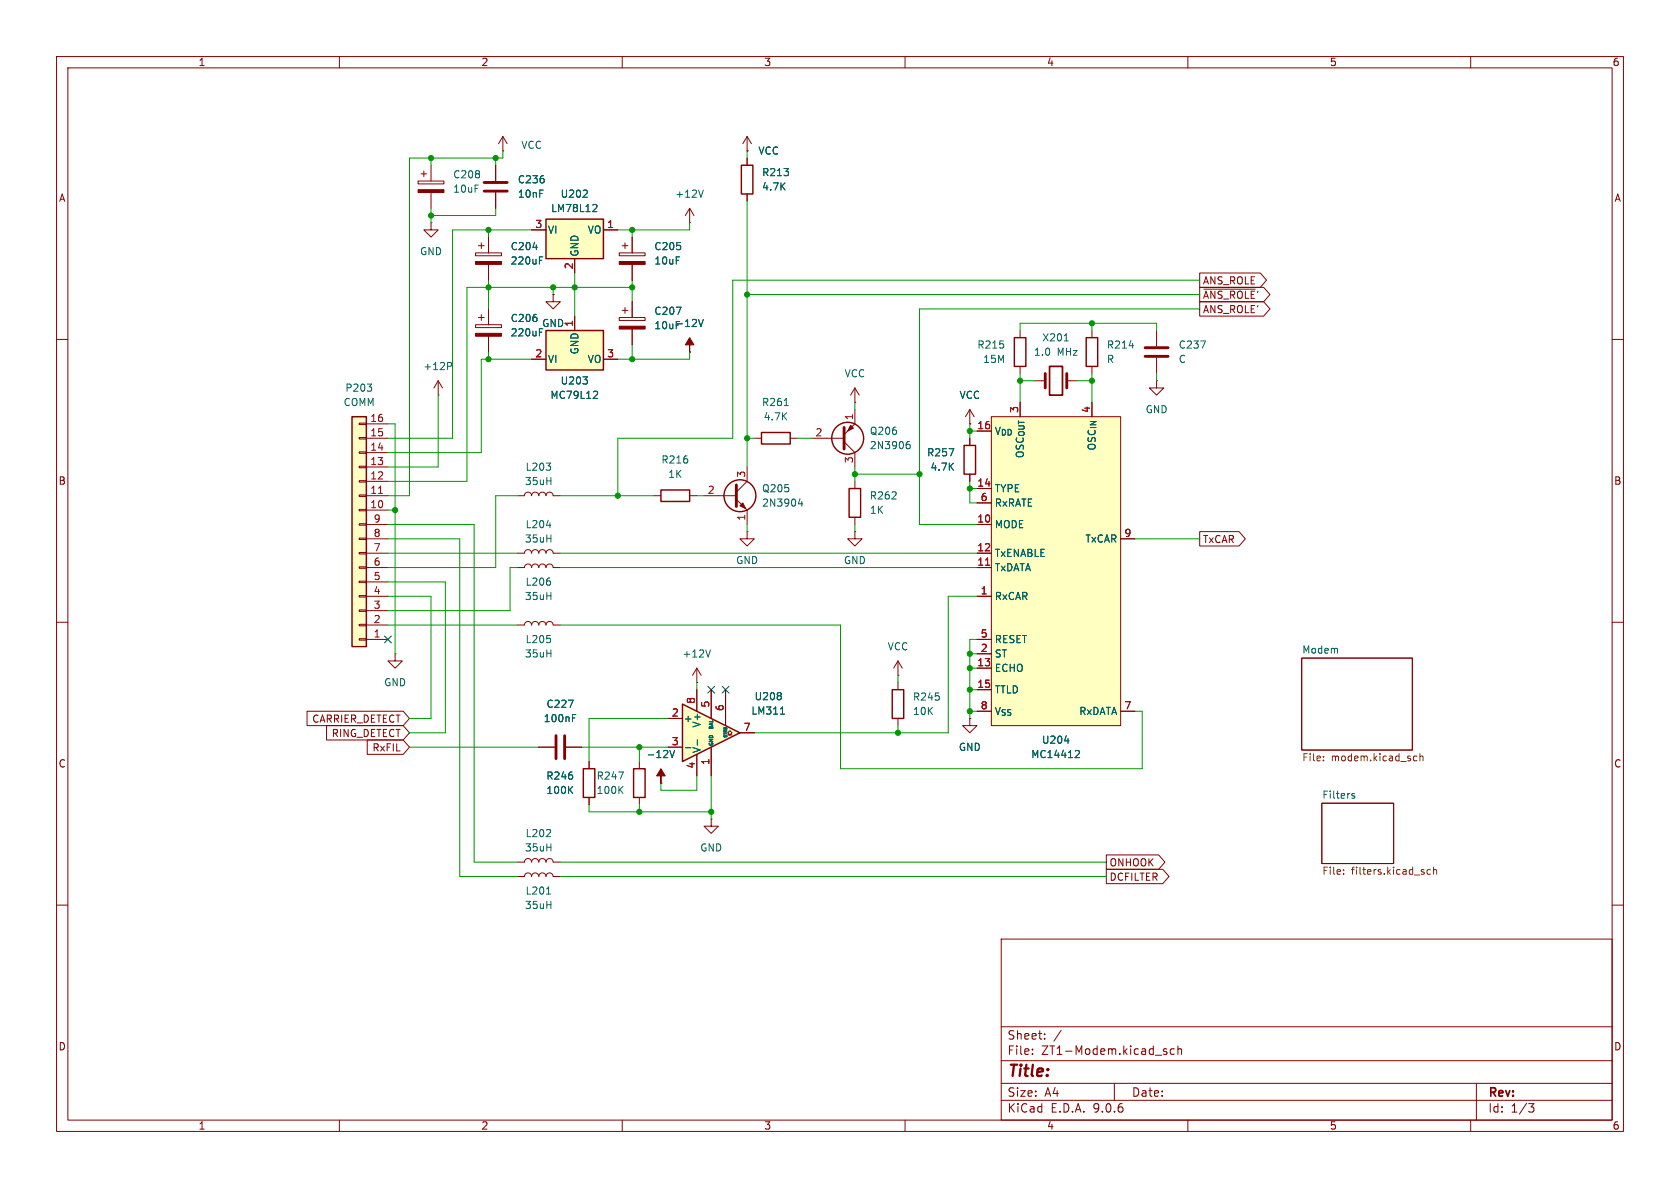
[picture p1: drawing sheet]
<svg xmlns="http://www.w3.org/2000/svg" width="297mm" height="210mm" viewBox="0 0 297 210" stroke-linecap="round" stroke-linejoin="round" font-family="sans-serif">
<g fill="none" stroke="#840000" stroke-width=".18">
<path d="M10 10h277v190h-277zM12 12h273v186h-273zM60 10v2M110 10v2M160 10v2M210 10v2M260 10v2M10 60h2M133.3 77.5h1.3M139.7 77.5h1.3M171.4 77.5v1.2M285 60h2"/>
<path d="M132.1 94v1.3h1.2l-1.2 1.2-1.3-1.2h1.3M132.1 94h.1M151.1 85.1v1.3M151.1 91.4v1.3M171.4 83.8v1.3M10 110h2M69.8 115.6v1.2h1.3l-1.3 1.3-1.2-1.3h1.2M69.8 115.6h.1M158.7 119.4h.1M158.7 116.8l-.7 1.3M158.7 116.8l.8 1.3M158.7 116.8v2.6"/>
<path d="M230.1 116.3h19.6v16.3h-19.6zM285 110h2M125.7 144.8v1.3h1.3l-1.3 1.2-1.2-1.2h1.2M125.7 144.8h.1M233.7 142h12.7v10.7h-12.7zM10 160h2M177 166h108v32h-108zM285 160h2M60 198v2M110 198v2M160 198v2M177 194.5h108"/>
<path d="M177 191.5h108M177 187.5h108M177 181.5h108M182.5 186.3v.1M182.5 185.5v.1M184.7 183.6v.1M184.7 182.8v.1M187.6 182.1l-1.3 2M197 191.5v3M205.9 185.9l.3 .1 .1 .2-.2 .2h-.3M205.9 185.4l.3 .1M207.6 185.5l-.4-.1-.3 .3v.4l.1 .2h.6"/>
<path d="M208.2 185.5l.3-.1 .3 .1 .1 .9M208.2 184.9v1.5M210 198v2M260 198v2M261 191.5v6.5M270.2 195.1h1l-.5 .6 .4 .1 .1 .5-.3 .3h-.4"/>
</g>
<path d="M234 134.4v.1M234 133.7v.1M250 134.4h.5M250 133.7h.5M251 133.8l.2-.2 .3 .1 .1 .8M251 133.2v1.3M237.5 154.4v.2M237.5 153.8v.1M252.9 153.8l-.4-.1-.2 .3 .1 .5h.5M253.4 153.8l.2-.1 .3 .1 .1 .8M253.4 153.3v1.3" fill="none" stroke="#725600" stroke-width=".18"/>
<path d="M138.6 71.7h.8M167.8 79.3h.8l-.5 1.3M239 140.6l.5 .1v.2l-.2 .2h-.3M239 140.3h.5" fill="none" stroke="#006464" stroke-width=".18"/>
<path d="M134.6 76.5h5.1v2h-5.1zM170.4 78.7h2.1v5.1h-2.1zM150.1 86.4h2v5h-2z" fill="none" stroke="#840000" stroke-width=".25"/>
<path d="M96.5 58.4h10.2v7h-10.2z" fill="#ffffc2"/>
<path d="M96.5 58.4h10.2v7h-10.2z" fill="none" stroke="#840000" stroke-width=".25"/>
<path d="M101.6 55.9v2.5M94 63.5h2.5M106.7 63.5h2.5M151.1 94v1.3h1.3l-1.3 1.2-1.2-1.2h1.2M151.1 94h.1M116.8 138.4h.1" fill="none" stroke="#840000" stroke-width=".18"/>
<path d="M103.1 66.6h.7l-.4 .5M103.8 67.2v.6M105.1 69.2h.4l.2 .3-.8 .9h.8M118.4 132.7l.4 1.2 .5-1.2" fill="none" stroke="#006464" stroke-width=".18"/>
<path d="M116.8 135.9l.8 1.3h-.8v1.2v-1.2h-.7z" fill="#840000" stroke="#840000" stroke-width=".18"/>
<path d="M62.2 73.7h2.6v40.6h-2.6z" fill="#ffffc2"/>
<g fill="none" stroke="#840000" stroke-width=".25">
<path d="M62.2 73.7h2.6v40.6h-2.6zM116.8 86.6h5.1v2h-5.1zM157.7 121.9h2.1v5.1h-2.1z"/>
<circle cx="149.9" cy="77.5" r="2.82"/>
<circle cx="130.8" cy="87.6" r="2.82"/>
</g>
<g fill="none" stroke="#840000" stroke-width=".18">
<path d="M84.1 57.4h4.5v.5h-4.5zM84.6 56.1h1M85.1 55.6v1M86.4 54.6v2.8M86.4 59.4v2.8M63.5 79.9h1.3v.2h-1.3zM63.5 77.3h1.3v.3h-1.3zM63.5 74.8h1.3v.3h-1.3zM64.8 77.5h3.8M64.8 74.9h3.8M121.9 62.2h.1M143.5 77.5h5.7"/>
<path d="M149.2 78.1l1.9 1.9v2.6M151.1 72.4v2.5l-1.9 1.9M63.5 97.7h1.3v.2h-1.3zM63.5 95.1h1.3v.3h-1.3zM63.5 92.6h1.3v.2h-1.3zM63.5 90h1.3v.3h-1.3zM63.5 87.5h1.3v.3h-1.3zM63.5 85h1.3v.2h-1.3zM63.5 82.4h1.3v.3h-1.3zM64.8 97.8h3.8M64.8 95.3h3.8M64.8 92.7h3.8"/>
<path d="M64.8 90.2h3.8M64.8 87.6h3.8M64.8 85.1h3.8M64.8 82.6h3.8M64.8 80h3.8M91.4 87.6h1.3a.64 .64 0 0 1 .6-.6 .64 .64 0 0 1 .7 .6 .64 .64 0 0 1 .6-.6 .64 .64 0 0 1 .6 .6 .64 .64 0 0 1 .7-.6 .64 .64 0 0 1 .6 .6 .64 .64 0 0 1 .7-.6 .64 .64 0 0 1 .6 .6h1.3M91.4 97.8h1.3a.64 .64 0 0 1 .6-.6 .64 .64 0 0 1 .7 .6 .64 .64 0 0 1 .6-.6 .64 .64 0 0 1 .6 .6 .64 .64 0 0 1 .7-.6 .64 .64 0 0 1 .6 .6 .64 .64 0 0 1 .7-.6 .64 .64 0 0 1 .6 .6h1.3M115.6 87.6h1.2M121.9 87.6h1.3M124.5 87.6h5.7M130.2 88.3l1.9 1.9v2.5M132.1 82.6v2.5l-1.9 1.9"/>
<path d="M63.5 112.9h1.3v.3h-1.3zM63.5 110.4h1.3v.2h-1.3zM63.5 107.8h1.3v.3h-1.3zM63.5 105.3h1.3v.2h-1.3zM63.5 102.7h1.3v.3h-1.3zM63.5 100.2h1.3v.3h-1.3zM64.8 113h3.8M64.8 110.5h3.8M64.8 108h3.8M64.8 105.4h3.8M64.8 102.9h3.8M64.8 100.3h3.8"/>
<path d="M91.4 110.5h1.3a.64 .64 0 0 1 .6-.6 .64 .64 0 0 1 .7 .6 .64 .64 0 0 1 .6-.6 .64 .64 0 0 1 .6 .6 .64 .64 0 0 1 .7-.6 .64 .64 0 0 1 .6 .6 .64 .64 0 0 1 .7-.6 .64 .64 0 0 1 .6 .6h1.3M91.4 100.3h1.3a.64 .64 0 0 1 .6-.6 .64 .64 0 0 1 .7 .6 .64 .64 0 0 1 .6-.6 .64 .64 0 0 1 .6 .6 .64 .64 0 0 1 .7-.6 .64 .64 0 0 1 .6 .6 .64 .64 0 0 1 .7-.6 .64 .64 0 0 1 .6 .6h1.3M158.7 120.7v1.2M158.7 127v1.3M171.4 127v1.3h1.3l-1.3 1.2-1.2-1.2h1.2M171.4 127h.1"/>
</g>
<path d="M66.9 87.2h.7" fill="none" stroke="#a90000" stroke-width=".18"/>
<g fill="none" stroke="#006464" stroke-width=".18">
<path d="M95.4 58.7h.4M123.5 56.5l.4 1.2 .4-1.2M64.9 67.9h.8l-.4 .5M65.6 68.4l.1 .2-.1 .5M160.3 78.6l.4-.1 .2 .3-.1 .5h-.5M160.8 78l-.4 .2M96.6 81.9h.7l-.4 .4M96.6 92.9h.8M97.3 82.5v.5M141.4 88.1l-.3 1h.8M141.7 88.6v.9M97.3 102.8v.5"/>
<path d="M97.3 112.9v.6"/>
</g>
<path d="M149.2 75.6v3.8M130.2 85.7v3.8" fill="none" stroke="#840000" stroke-width=".51"/>
<g fill="#840000" stroke="#840000" stroke-width=".18">
<path d="M130.8 89.4l.5-.5 .5 1z"/>
<path d="M84.1 58.9h4.5v.5h-4.5z"/>
<path d="M121.9 59.7l.8 1.3h-.8v1.2v-1.2h-.7z"/>
<path d="M150.4 75.2l.5 .5-1 .5z"/>
</g>
<path d="M120.6 124.5l10.2 5-10.2 5.1z" fill="#ffffc2"/>
<g fill="none" stroke="#840000" stroke-width=".18">
<path d="M73.9 32h4.6v.5h-4.6zM74.4 30.7h1M74.9 30.2v1M76.2 39.4v1.2h1.3l-1.3 1.3-1.3-1.3h1.3M76.2 39.4h.1M76.2 29.2v2.8M76.2 34v2.8M87.6 29.2v2.8M87.6 34v2.8M88.9 26.7h.1M88.9 24.1l-.8 1.3M88.9 24.1l.8 1.3"/>
<path d="M88.9 24.1v2.6M84.1 44.7h4.5v.5h-4.5zM84.6 43.4h1M85.1 42.9v1M86.4 41.9v2.8M86.4 46.7v2.8M97.8 52.1v1.2h1.3l-1.3 1.3-1.3-1.3h1.3M97.8 52.1h.1M77.5 69.9h.1M77.5 67.3l-.8 1.3M77.5 67.3l.7 1.3M77.5 67.3v2.6"/>
<path d="M151.1 71.1h.1M151.1 68.6l-.7 1.3M151.1 68.6l.8 1.3M151.1 68.6v2.5M118.1 127h2.5M118.1 132.1h2.5M123.2 121.9v3.8M123.2 133.4v3.8M125.7 121.9v5.1M125.7 132.1v5.1M128.3 121.9v6.4M128.7 129.9h.3l-.3-.4 .3-.3 .4 .3-.4 .4h.4"/>
<path d="M130.8 129.5h2.5M91.4 154.9h1.3a.64 .64 0 0 1 .6-.6 .64 .64 0 0 1 .7 .6 .64 .64 0 0 1 .6-.6 .64 .64 0 0 1 .6 .6 .64 .64 0 0 1 .7-.6 .64 .64 0 0 1 .6 .6 .64 .64 0 0 1 .7-.6 .64 .64 0 0 1 .6 .6h1.3"/>
</g>
<path d="M120.6 124.5l10.2 5-10.2 5.1z" fill="none" stroke="#840000" stroke-width=".25"/>
<path d="M94.2 43.7h.8M95.4 46h.4M95.4 45.4h.6M79.1 64.1h.5l.3 .2-.2 .4h-.6M121.2 132.2h.9M123.3 130.8v.9M138 126.2h.7M138.1 122.6v.3M138.1 123.1v.5M96.6 158.1h.7" fill="none" stroke="#006464" stroke-width=".18"/>
<g fill="#840000" stroke="#840000" stroke-width=".18">
<path d="M73.9 33.5h4.6v.5h-4.6z"/>
<path d="M84.1 46.2h4.5v.5h-4.5z"/>
</g>
<path d="M85.6 33.8h4.1M85.6 32.3h4.1" fill="none" stroke="#840000" stroke-width=".51"/>
<path d="M96.5 38.7h10.2v7h-10.2z" fill="#ffffc2"/>
<path d="M96.5 38.7h10.2v7h-10.2zM131.1 29.2h2v5.1h-2zM179.3 59.7h2.1v5.1h-2.1z" fill="none" stroke="#840000" stroke-width=".25"/>
<g fill="none" stroke="#840000" stroke-width=".18">
<path d="M121.9 39.4h.1M121.9 36.8l-.7 1.3M121.9 36.8l.8 1.3M121.9 36.8v2.6M132.1 26.7h.1M132.1 24.1v2.6M132.1 27.9v1.3M132.1 34.3v1.3M132.1 24.1l-.8 1.3M132.1 24.1l.7 1.3M94 40.6h2.5M101.6 45.7v2.6"/>
<path d="M106.7 40.6h2.5M109.5 56.1h4.5v.5h-4.5zM109.5 44.7h4.5v.5h-4.5zM110 54.9h1M110 43.4h1M110.5 42.9v1M110.5 54.4v1M111.8 41.9v2.8M111.8 46.7v2.8M111.8 53.3v2.8M111.8 58.2v2.8M180.3 58.4v1.3"/>
<path d="M171.4 74.9h.1M171.4 72.4l-.7 1.3M171.4 72.4l.8 1.3M171.4 72.4v2.5M180.3 64.8v1.2M91.4 152.4h1.3a.64 .64 0 0 1 .6-.6 .64 .64 0 0 1 .7 .6 .64 .64 0 0 1 .6-.6 .64 .64 0 0 1 .6 .6 .64 .64 0 0 1 .7-.6 .64 .64 0 0 1 .6 .6 .64 .64 0 0 1 .7-.6 .64 .64 0 0 1 .6 .6h1.3"/>
</g>
<path d="M103.1 34.9h.7M103.8 33.7v.4M105 36.1l.4 .1 .1 .3-.8 .9h.8M124.3 33.6l-.4 1.3M119.6 54.3h.8l-.5 1.3M96.6 147.9h.7M97.3 146.8v.4" fill="none" stroke="#006464" stroke-width=".18"/>
<g fill="#840000" stroke="#840000" stroke-width=".18">
<path d="M109.5 57.7h4.5v.5h-4.5z"/>
<path d="M109.5 46.2h4.5v.5h-4.5z"/>
</g>
<path d="M175.3 73.7h22.8v54.6h-22.8z" fill="#ffffc2"/>
<g fill="none" stroke="#840000" stroke-width=".18">
<path d="M87.6 29.2v2.8M87.6 34v2.8M132.1 26.7h.1M132.1 27.9v1.3M132.1 34.3v1.3M86.4 41.9v2.8M86.4 46.7v2.8M86.4 54.6v2.8M86.4 59.4v2.8M94 40.6h2.5M97.8 52.1h.1M101.6 45.7v2.6"/>
<path d="M101.6 55.9v2.5M106.7 40.6h2.5M111.8 41.9v2.8M111.8 46.7v2.8M111.8 53.3v2.8M111.8 58.2v2.8M193 58.4v1.3M204.5 58.4v2.8M212.1 53.3h11.3l1.1 1.3-1.1 1.3h-11.3zM212.1 50.8h11.3l1.1 1.3-1.1 1.2h-11.3zM212.1 48.3h10.7l1.1 1.2-1.1 1.3h-10.7zM212.8 51.1h9.1"/>
<path d="M94 63.5h2.5M106.7 63.5h2.5M121.9 62.2h.1M171.4 74.9h.1M171.4 77.5v1.2M172.7 76.2h2.6M175.3 73.7h22.8v54.6h-22.8zM182.9 67.3h1.9M188.6 67.3h1.9M193 64.8v1.2M193 71.1v2.6M204.5 67.3v1.3h1.2l-1.2 1.3-1.3-1.3h1.3"/>
<path d="M204.5 67.3h.1M204.5 63.2v2.8M171.4 83.8v1.3M172.7 86.4h2.6M172.7 88.9h2.6M172.7 92.7h2.6M172.7 97.8h2.6M198.1 95.3h2.6M212.1 94h6.9l1.2 1.3-1.2 1.2h-6.9zM123.2 118.1l-.8 1.3M123.2 118.1l.8 1.3M123.2 118.1v2.6"/>
<path d="M172.7 100.3h2.6M172.7 105.4h2.6M172.7 113h2.6M172.7 115.6h2.6M172.7 118.1h2.6M54.3 125.7h17l1.1 1.3-1.1 1.3h-17zM57.7 128.3h13.6l1.1 1.2-1.1 1.3h-13.6zM64.9 130.8h6.4l1.1 1.3-1.1 1.3h-6.4zM95.2 132.1h2.8M100.1 132.1h2.8M104.1 134.6v1.3M113 134.6v1.3"/>
<path d="M116.8 138.4h.1M118.1 132.1h2.5M118.1 127h2.5M123.2 120.7h.1M123.2 121.9v3.8M123.2 133.4v3.8M125.7 121.9v5.1M125.7 132.1v5.1M128.3 121.9v6.4M130.8 129.5h2.5M171.4 127h.1M172.7 121.9h2.6"/>
<path d="M172.7 125.7h2.6M198.1 125.7h2.6M104.1 141v1.2M113 141v1.2M195.6 153.7h10l1.1 1.2-1.1 1.3h-10zM195.6 151.1h9.2l1.1 1.3-1.1 1.3h-9.2z"/>
</g>
<path d="M174.2 99.9h.8" fill="none" stroke="#a90000" stroke-width=".18"/>
<g fill="none" stroke="#006464" stroke-width=".18">
<path d="M103.1 34.9h.7M103.8 33.7v.4M105 36.1l.4 .1 .1 .3-.8 .9h.8M94.2 43.7h.8M95.4 58.7h.4M95.4 46h.4M95.4 45.4h.6M119.6 54.3h.8l-.5 1.3M123.5 56.5l.4 1.2 .4-1.2M103.1 66.6h.7l-.4 .5M103.8 67.2v.6M105.1 69.2h.4l.2 .3-.8 .9h.8"/>
<path d="M167.8 79.3h.8l-.5 1.3M188.1 60.3h.8M199.6 61.1h.8M212.3 60.3h.8l-.5 1.2M125.6 114.9l-.4 1.2M100.5 123.8h.8l-.5 1.2M100.7 139.6l.5 .7M101.2 126.9h.4M101.2 126.3h.6M101.2 139l-.7 .7M109.4 136.5h.8l-.5 1.2M109.6 139.6l.5 .7"/>
<path d="M110.1 139l-.7 .7M118.4 132.7l.4 1.2 .5-1.2M121.2 132.2h.9M123.3 130.8v.9M138 126.2h.7M138.1 122.6v.3M138.1 123.1v.5M188.2 131h.8M190.3 132.7h.4l.1 .3-.8 .9h.8"/>
</g>
<path d="M184.8 66v2.6M188.6 66v2.6M202.4 61.5h4.1M202.4 63h4.1M98.3 130v4.1M99.8 130v4.1" fill="none" stroke="#840000" stroke-width=".51"/>
<path d="M185.5 64.8h2.3v5.1h-2.3z" fill="none" stroke="#840000" stroke-width=".3"/>
<path d="M192 59.7h2.1v5.1h-2.1zM103.1 135.9h2.1v5.1h-2.1zM112 135.9h2v5.1h-2z" fill="none" stroke="#840000" stroke-width=".25"/>
<g fill="none" stroke="#009600" stroke-width=".18">
<path d="M76.2 27.9v1.3M76.2 36.8v2.6M87.6 27.9v1.3M87.6 36.8v1.3h-11.4M88.9 26.7v1.2h-16.5v59.7h-3.8M121.9 39.4v1.2h-12.7M132.1 26.7v1.2M132.1 35.6v47M86.4 40.6v1.3M86.4 49.5v5.1M94 40.6h-14v36.9h-11.4M97.8 50.8v1.3"/>
<path d="M101.6 48.3v7.6M111.8 50.8h-29.3v34.3h-13.9M111.8 40.6v1.3M111.8 49.5v3.8M132.1 52.1h80M180.3 58.4v-1.2h24.2v1.2M193 57.2v1.2M212.1 54.6h-49.5v38.1h10.1M212.1 49.5h-82.6v28h-20.3v10.1M68.6 74.9h1.2v40.7M77.5 69.9v12.7h-8.9M86.4 62.2v1.3"/>
<path d="M94 63.5h-8.9v16.5h-16.5M111.8 61v2.5M121.9 62.2v1.3h-12.7M132.1 77.5h1.2M141 77.5h2.5M151.1 71.1v1.3M171.4 74.9v2.6M171.4 76.2h1.3M180.3 67.3h2.6M180.3 66v5.1M190.5 67.3h2.5M193 66v5.1"/>
<path d="M204.5 66v1.3M68.6 97.8h22.8M68.6 92.7h15.2v59.7h7.6M68.6 90.2h1.2M68.6 95.3h12.7v59.6h10.1M91.4 87.6h-3.8v12.7h-19M99.1 97.8h73.6M99.1 87.6h16.5M123.2 87.6h1.3M132.1 92.7v1.3M151.1 83.8h11.5M151.1 82.6v2.5"/>
<path d="M151.1 92.7v1.3M171.4 85.1v3.8h1.3M171.4 86.4h1.3M200.7 95.3h11.4M68.6 102.9h10.1v26.6h-6.3M68.6 105.4h7.6v21.6h-3.8M68.6 110.5h22.8M91.4 100.3h-1.2v7.7h-21.6M99.1 110.5h49.5v25.4h53.3v-10.2h-1.2M99.1 100.3h73.6M158.7 119.4v1.3M171.4 115.6h1.3"/>
<path d="M171.4 118.1h1.3M172.7 105.4h-5.1v24.1h-34.3M172.7 113h-1.3v14M72.4 132.1h22.8M102.9 132.1h15.2M113 132.1v2.5M118.1 127h-14v7.6M123.2 120.7v1.2M123.2 137.2v2.5h-6.4v-1.3M125.7 137.2v7.6M158.7 128.3v1.2M171.4 125.7h1.3"/>
<path d="M171.4 121.9h1.3M99.1 154.9h96.5M99.1 152.4h96.5M104.1 142.2v1.3h21.6M113 142.2v1.3"/>
</g>
<path d="M68 112.4l1.2 1.2M69.2 112.4l-1.2 1.2M125.1 121.3l1.2 1.2M126.3 121.3l-1.2 1.2M127.7 121.3l1.2 1.2M128.9 121.3l-1.2 1.2" fill="none" stroke="#000084" stroke-width=".18"/>
<g fill="#009600" stroke="#009600" stroke-width=".18">
<circle cx="171.4" cy="115.6" r=".46"/>
<circle cx="171.4" cy="121.9" r=".46"/>
<circle cx="171.4" cy="125.7" r=".46"/>
<circle cx="151.1" cy="83.8" r=".46"/>
<circle cx="171.4" cy="118.1" r=".46"/>
<circle cx="109.2" cy="87.6" r=".46"/>
<circle cx="158.7" cy="129.5" r=".46"/>
<circle cx="69.8" cy="90.2" r=".46"/>
<circle cx="111.8" cy="63.5" r=".46"/>
<circle cx="162.6" cy="83.8" r=".46"/>
<circle cx="132.1" cy="77.5" r=".46"/>
<circle cx="171.4" cy="76.2" r=".46"/>
<circle cx="76.2" cy="38.1" r=".46"/>
<circle cx="76.2" cy="27.9" r=".46"/>
<circle cx="87.6" cy="27.9" r=".46"/>
<circle cx="86.4" cy="63.5" r=".46"/>
<circle cx="86.4" cy="40.6" r=".46"/>
<circle cx="97.8" cy="50.8" r=".46"/>
<circle cx="101.6" cy="50.8" r=".46"/>
<circle cx="86.4" cy="50.8" r=".46"/>
<circle cx="132.1" cy="52.1" r=".46"/>
<circle cx="111.8" cy="50.8" r=".46"/>
<circle cx="111.8" cy="40.6" r=".46"/>
<circle cx="180.3" cy="67.3" r=".46"/>
<circle cx="171.4" cy="86.4" r=".46"/>
<circle cx="193" cy="67.3" r=".46"/>
<circle cx="193" cy="57.2" r=".46"/>
<circle cx="113" cy="132.1" r=".46"/>
<circle cx="113" cy="143.5" r=".46"/>
<circle cx="125.7" cy="143.5" r=".46"/>
</g>
<text font-size="2.8" fill="#840000" x="178" y="190.9">Title:</text>
<g font-size="2.1" fill="#840000">
<text x="178" y="184">Sheet:</text>
<text x="178" y="186.7">File:</text>
<text x="184.1" y="186.7">ZT1-Modem.kicad_sch</text>
<text x="178" y="196.9">KiCad</text>
<text x="178" y="194.1">Size:</text>
<text x="184.7" y="194.1">A4</text>
<text x="185.7" y="196.9">E.D.A.</text>
<text x="193.3" y="196.9">9.0.6</text>
<text x="200" y="194.1">Date:</text>
<text x="263" y="194.3">Rev:</text>
<text x="263" y="196.9">Id:</text>
<text x="267.1" y="196.9">1/3</text>
</g>
<g font-size="1.8" fill="#840000">
<text x="35" y="11.9">1</text>
<text x="85" y="11.9">2</text>
<text x="135" y="11.9">3</text>
<text x="185" y="11.9">4</text>
<text x="235" y="11.9">5</text>
<text x="285" y="11.9">6</text>
<text x="10.3" y="35.9">A</text>
<text x="285.3" y="35.9">A</text>
<text x="212.6" y="53">~{ANS_ROLE}'</text>
<text x="212.6" y="50.5">ANS_ROLE</text>
<text x="212.6" y="55.6">ANS_ROLE'</text>
<text x="10.3" y="85.9">B</text>
<text x="285.3" y="85.9">B</text>
<text x="212.6" y="96.2">TxCAR</text>
<text x="55.1" y="128">CARRIER_DETECT</text>
<text x="58.5" y="130.5">RING_DETECT</text>
<text x="10.3" y="135.9">C</text>
<text x="65.7" y="133">RxFIL</text>
<text x="285.3" y="135.9">C</text>
<text x="196.1" y="155.9">DCFILTER</text>
<text x="196.1" y="153.4">ONHOOK</text>
<text x="10.3" y="185.9">D</text>
<text x="285.3" y="185.9">D</text>
<text x="35" y="199.9">1</text>
<text x="85" y="199.9">2</text>
<text x="135" y="199.9">3</text>
<text x="185" y="199.9">4</text>
<text x="235" y="199.9">5</text>
<text x="285" y="199.9">6</text>
</g>
<g font-size="1.8" fill="#006464">
<text x="92.1" y="26.5">VCC</text>
<text x="134" y="27.5">VCC</text>
<text x="80" y="31.7">C208</text>
<text x="80" y="34.3">10uF</text>
<text x="91.4" y="32.6">C236</text>
<text x="91.4" y="35.2">10nF</text>
<text x="99" y="35.2">U202</text>
<text x="119.3" y="35.2">+12V</text>
<text x="134.6" y="31.3">R213</text>
<text x="134.6" y="33.9">4.7K</text>
<text x="96.8" y="41.5">VI</text>
<text x="97.3" y="37.7">LM78L12</text>
<text x="103.8" y="41.5">VO</text>
<text x="74.2" y="45.3">GND</text>
<text x="90.2" y="44.4">C204</text>
<text x="90.2" y="47">220uF</text>
<text x="102.5" y="45.5" transform="rotate(-90 102.5 45.5)">GND</text>
<text x="115.6" y="44.4">C205</text>
<text x="115.6" y="47">10uF</text>
<text x="90.2" y="57.1">C206</text>
<text x="90.2" y="59.7">220uF</text>
<text x="95.8" y="58">GND</text>
<text x="115.6" y="55.9">C207</text>
<text x="115.6" y="58.4">10uF-12V</text>
<text x="74.7" y="65.6">+12P</text>
<text x="96.8" y="64.4">VI</text>
<text x="102.5" y="62.7" transform="rotate(-90 102.5 62.7)">GND</text>
<text x="103.8" y="64.4">VO</text>
<text x="172.7" y="61.8">R215</text>
<text x="173.7" y="64.4">15M</text>
<text x="182.7" y="63.1">1.0</text>
<text x="184.2" y="60.6">X201</text>
<text x="186.9" y="63.1">MHz</text>
<text x="195.6" y="61.8">R214</text>
<text x="195.6" y="64.4">R</text>
<text x="208.3" y="61.8">C237</text>
<text x="208.3" y="64.4">C</text>
<text x="60.6" y="72">COMM</text>
<text x="60.9" y="69.4">P203</text>
<text x="97.2" y="70.7">MC79L12</text>
<text x="99" y="68.2">U203</text>
<text x="134.6" y="72">R261</text>
<text x="149.2" y="66.9">VCC</text>
<text x="169.5" y="70.7">VCC</text>
<text x="134.9" y="74.5">4.7K</text>
<text x="153.7" y="77.1">Q206</text>
<text x="175.8" y="77.1">V_{DD}</text>
<text x="202.4" y="73.3">GND</text>
<text x="92.8" y="83.4">L203</text>
<text x="116.8" y="82.1">R216</text>
<text x="153.7" y="79.6">2N3906</text>
<text x="163.8" y="80.9">R257</text>
<text x="164.4" y="83.4">4.7K</text>
<text x="181.2" y="81.1" transform="rotate(-90 181.2 81.1)">OSC_{OUT}</text>
<text x="193.9" y="79.8" transform="rotate(-90 193.9 79.8)">OSC_{IN}</text>
<text x="92.7" y="86">35uH</text>
<text x="118" y="84.7">1K</text>
<text x="134.6" y="87.2">Q205</text>
<text x="134.6" y="89.8">2N3904</text>
<text x="153.7" y="88.5">R262</text>
<text x="175.8" y="87.2">TYPE</text>
<text x="175.8" y="89.8">RxRATE</text>
<text x="92.8" y="93.6">L204</text>
<text x="153.7" y="91">1K</text>
<text x="175.8" y="93.6">MODE</text>
<text x="92.7" y="96.1">35uH</text>
<text x="130" y="99.9">GND</text>
<text x="149.1" y="99.9">GND</text>
<text x="175.8" y="98.7">TxENABLE</text>
<text x="175.8" y="101.2">TxDATA</text>
<text x="191.8" y="96.1">TxCAR</text>
<text x="92.7" y="106.3">35uH</text>
<text x="92.8" y="103.7">L206</text>
<text x="175.8" y="106.3">RxCAR</text>
<text x="92.8" y="113.9">L205</text>
<text x="175.8" y="113.9">RESET</text>
<text x="92.7" y="116.4">35uH</text>
<text x="120.5" y="116.4">+12V</text>
<text x="156.8" y="115.2">VCC</text>
<text x="175.8" y="116.4">ST</text>
<text x="175.8" y="119">ECHO</text>
<text x="230.1" y="115.6">Modem</text>
<text x="67.8" y="121.5">GND</text>
<text x="96.5" y="125.3">C227</text>
<text x="133.3" y="124">U208</text>
<text x="161.3" y="124.1">R245</text>
<text x="175.8" y="122.8">TTLD</text>
<text x="96" y="127.9">100nF</text>
<text x="120.8" y="127.9">+</text>
<text x="124.1" y="128.7" transform="rotate(-90 124.1 128.7)">V+</text>
<text x="132.7" y="126.5">LM311</text>
<text x="161.3" y="126.6">10K</text>
<text x="175.8" y="126.6">V_{SS}</text>
<text x="184.1" y="131.7">U204</text>
<text x="190.7" y="126.6">RxDATA</text>
<text x="114.2" y="134.2">-12V</text>
<text x="124.1" y="133.2" transform="rotate(-90 124.1 133.2)">V-</text>
<text x="169.4" y="132.9">GND</text>
<text x="182.2" y="134.2">MC14412</text>
<text x="96.5" y="138">R246</text>
<text x="96.5" y="140.6">100K</text>
<text x="105.4" y="138">R247</text>
<text x="105.4" y="140.6">100K</text>
<text x="233.7" y="141.3">Filters</text>
<text x="92.8" y="148.2">L202</text>
<text x="92.7" y="150.7">35uH</text>
<text x="123.7" y="150.7">GND</text>
<text x="92.7" y="160.9">35uH</text>
<text x="92.8" y="158.3">L201</text>
</g>
<g font-size="1.8" fill="#a90000">
<text x="94.5" y="40.4">3</text>
<text x="107.2" y="40.4">1</text>
<text x="101.3" y="47.7" transform="rotate(-90 101.3 47.7)">2</text>
<text x="101.3" y="57.9" transform="rotate(-90 101.3 57.9)">1</text>
<text x="94.5" y="63.2">2</text>
<text x="107.2" y="63.2">3</text>
<text x="65.4" y="77.2">15</text>
<text x="65.4" y="74.7">16</text>
<text x="144.1" y="77.2">2</text>
<text x="150.9" y="74.4" transform="rotate(-90 150.9 74.4)">1</text>
<text x="172.7" y="75.9">16</text>
<text x="180.1" y="73.1" transform="rotate(-90 180.1 73.1)">3</text>
<text x="192.8" y="73.1" transform="rotate(-90 192.8 73.1)">4</text>
<text x="65.4" y="82.3">13</text>
<text x="65.4" y="79.8">14</text>
<text x="150.9" y="82" transform="rotate(-90 150.9 82)">3</text>
<text x="65.4" y="89.9">10</text>
<text x="65.4" y="87.4">11</text>
<text x="65.4" y="84.8">12</text>
<text x="125" y="87.4">2</text>
<text x="131.8" y="84.5" transform="rotate(-90 131.8 84.5)">3</text>
<text x="172.7" y="86.1">14</text>
<text x="173.3" y="88.6">6</text>
<text x="66" y="95">8</text>
<text x="66" y="92.5">9</text>
<text x="131.8" y="92.1" transform="rotate(-90 131.8 92.1)">1</text>
<text x="172.7" y="92.5">10</text>
<text x="198.7" y="95">9</text>
<text x="66" y="100.1">6</text>
<text x="66" y="97.5">7</text>
<text x="172.7" y="97.5">12</text>
<text x="172.7" y="100.1">11</text>
<text x="66" y="107.7">3</text>
<text x="66" y="105.2">4</text>
<text x="66" y="102.6">5</text>
<text x="173.3" y="105.2">1</text>
<text x="66" y="112.8">1</text>
<text x="66" y="110.2">2</text>
<text x="173.3" y="112.8">5</text>
<text x="172.7" y="117.9">13</text>
<text x="173.3" y="115.3">2</text>
<text x="122.9" y="124.5" transform="rotate(-90 122.9 124.5)">8</text>
<text x="125.5" y="125.2" transform="rotate(-90 125.5 125.2)">5</text>
<text x="128" y="125.8" transform="rotate(-90 128 125.8)">6</text>
<text x="172.7" y="121.7">15</text>
<text x="173.3" y="125.5">8</text>
<text x="198.7" y="125.5">7</text>
<text x="118.7" y="126.7">2</text>
<text x="118.7" y="131.8">3</text>
<text x="131.4" y="129.3">7</text>
<text x="122.9" y="136" transform="rotate(-90 122.9 136)">4</text>
<text x="125.5" y="135.3" transform="rotate(-90 125.5 135.3)">1</text>
</g>
<g font-size="1.8" fill="#725600">
<text x="230.1" y="134.9">File:</text>
<text x="235.3" y="134.9">modem.kicad_sch</text>
<text x="233.7" y="155">File:</text>
<text x="238.9" y="155">filters.kicad_sch</text>
</g>
<g font-size=".9" fill="#006464">
<text x="126.3" y="132" transform="rotate(-90 126.3 132)">GND</text>
<text x="126.3" y="129.2" transform="rotate(-90 126.3 129.2)">BAL</text>
</g>
<text font-size=".7" fill="#006464" x="128.8" y="130.6" transform="rotate(-90 128.8 130.6)">STRB</text>
</svg>
